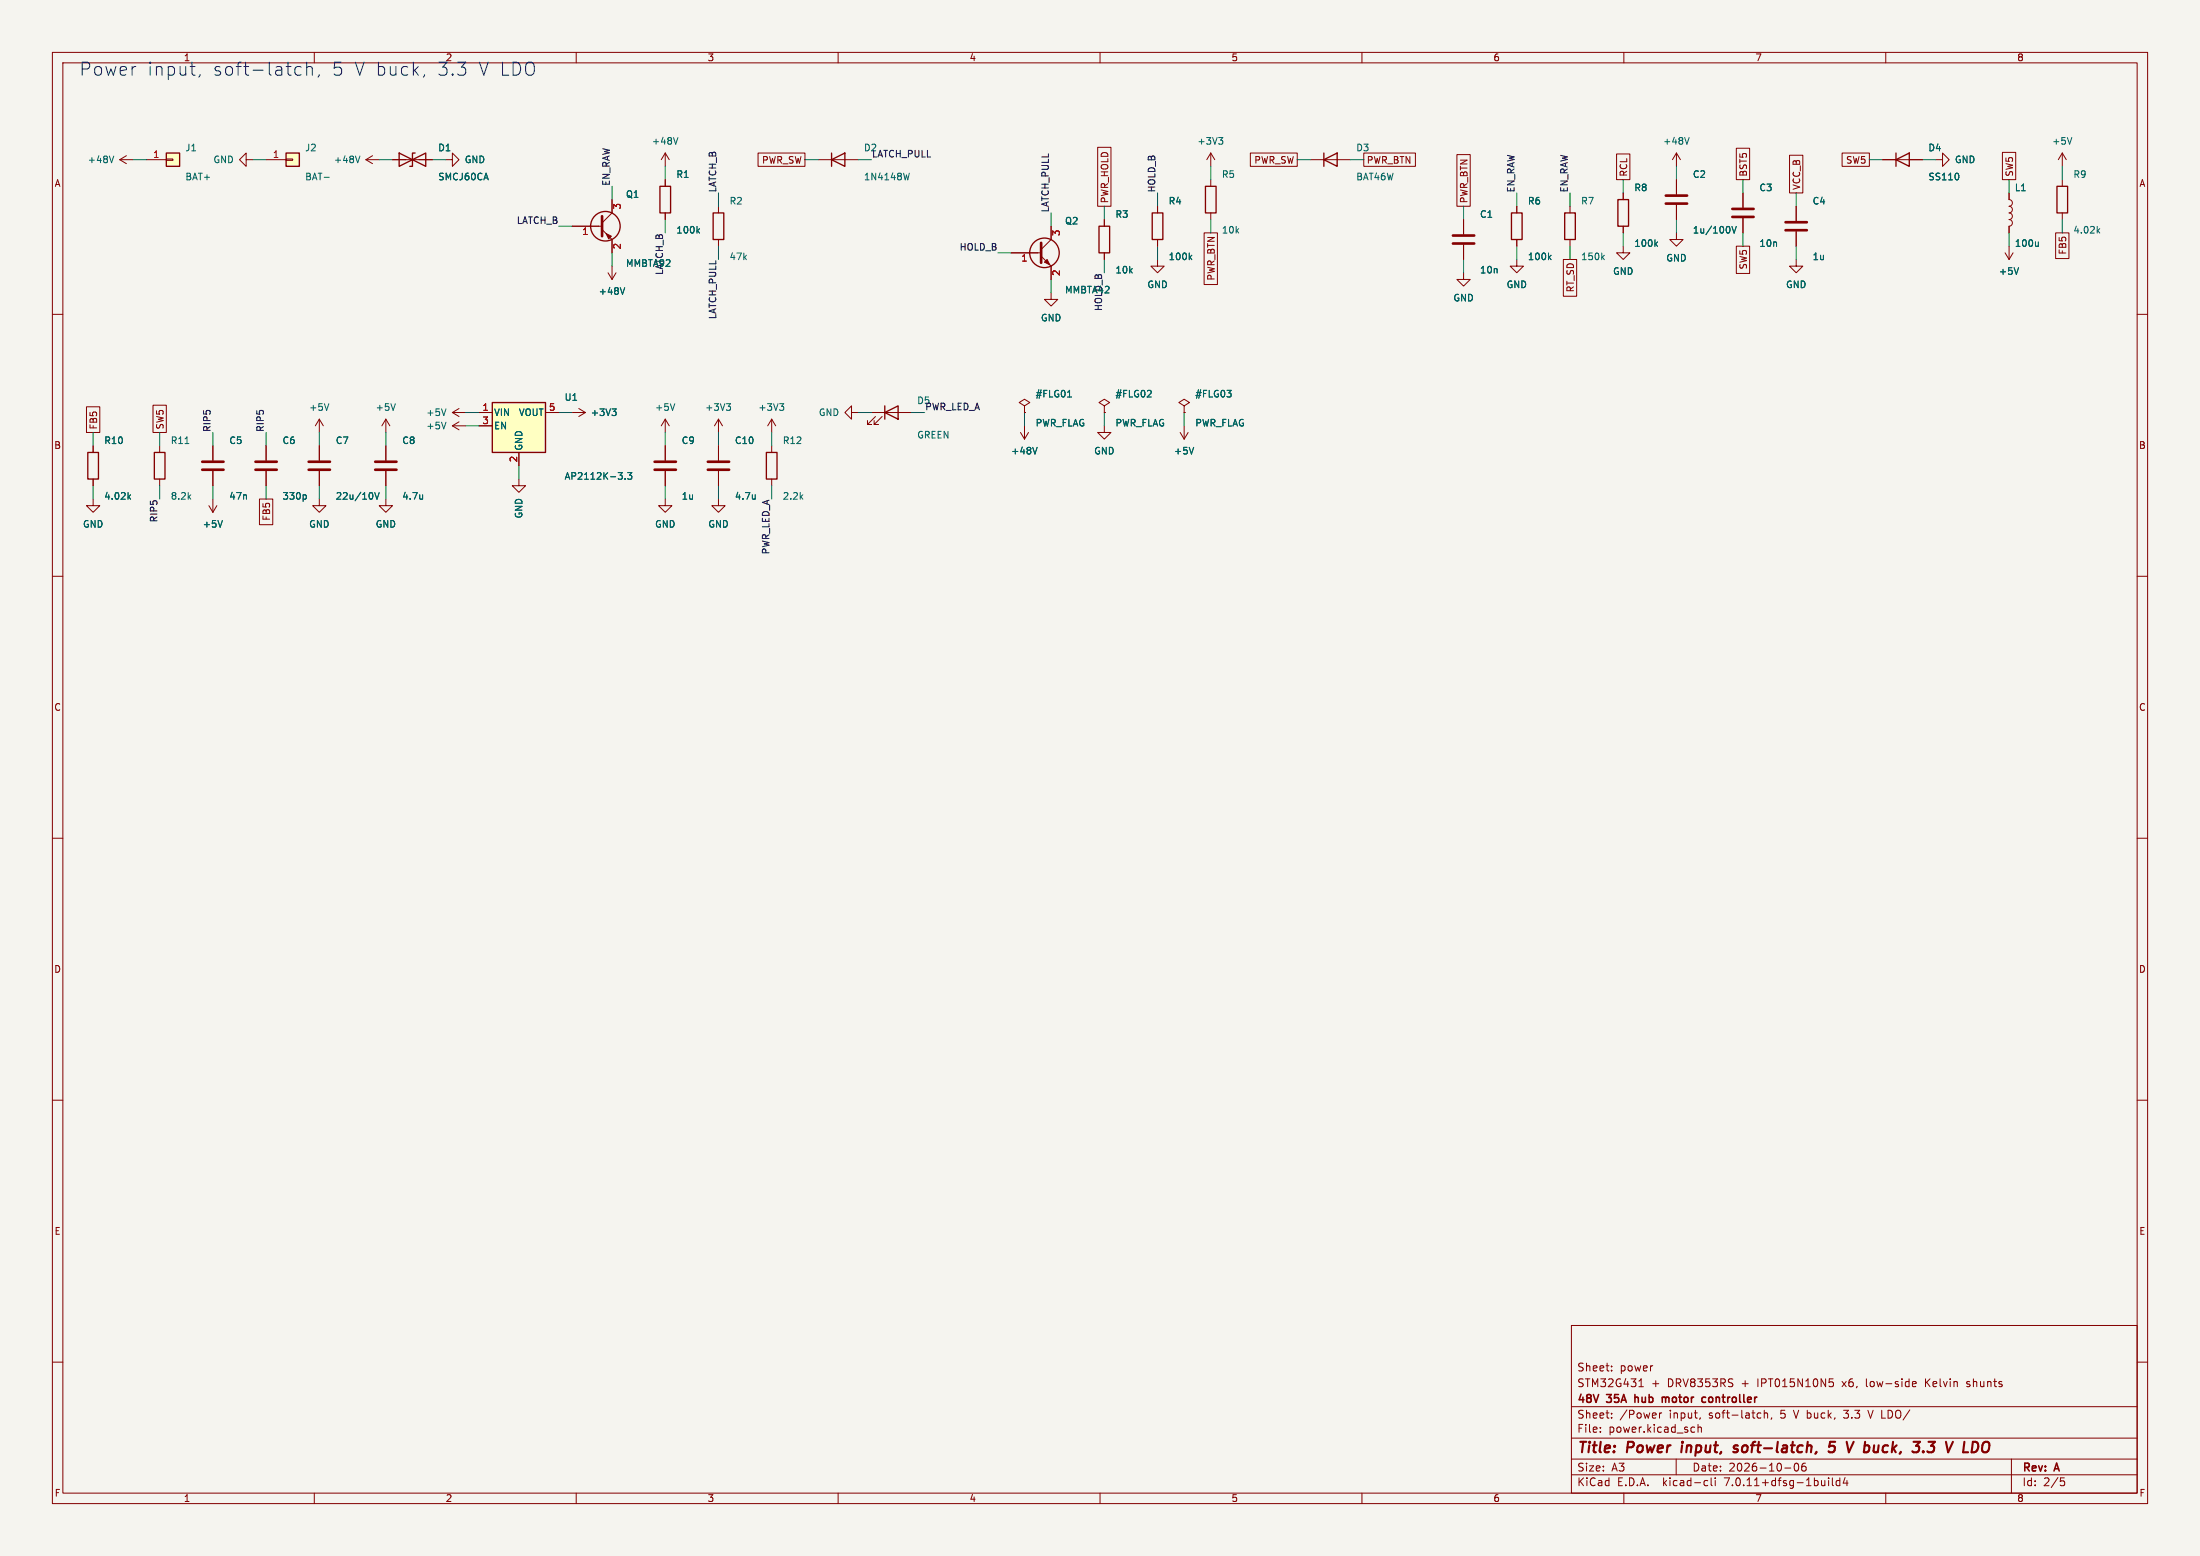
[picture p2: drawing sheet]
<svg xmlns="http://www.w3.org/2000/svg" width="420mm" height="297mm" viewBox="0 0 420 297" stroke-linecap="round" stroke-linejoin="round" font-family="sans-serif">
<path d="M0 0h420v297h-420z" fill="#f5f4ef" stroke="#f5f4ef" stroke-width=".19"/>
<g fill="none" stroke="#840000" stroke-width=".19">
<path d="M10 10h400v277h-400zM12 12h396v273h-396zM60 10v2M110 10v2M160 10v2M210 10v2M260 10v2M310 10v2M360 10v2M22.9 30.5h2.5M22.9 30.5l1.2 .7M24.1 29.7l-1.2 .8"/>
<path d="M27.9 30.5h3.8M31.7 30.4h1.3v.2h-1.3zM47 30.5v-1.3l-1.3 1.3 1.3 1.3v-1.3h1.3M50.8 30.5h3.8M54.6 30.4h1.3v.2h-1.3zM69.8 30.5h2.6M69.8 30.5l1.3 .7M71.1 29.7l-1.3 .8M74.9 30.5h7.6M85.1 30.5h1.3v-1.3l1.2 1.3-1.2 1.3v-1.3M116.8 38.1v2.5l-1.9 1.9M127 29.2v2.6"/>
<path d="M127 34.3v1.3M127 29.2l-.8 1.3M127 29.2l.8 1.3M137.2 39.4v1.2M144.7 29.2h9v2.6h-9zM156.2 30.5h7.6M209.5 28.1h2.6v11.3h-2.6zM221 39.4v1.2M231.1 29.2l-.7 1.3M231.1 29.2v2.6M231.1 34.3v1.3M231.1 29.2l.8 1.3"/>
<path d="M238.7 29.2h8.9v2.6h-8.9zM250.2 30.5h7.6M260.3 29.2h9.9v2.6h-9.9zM278.1 29.5h2.6v9.9h-2.6zM289.6 39.4v1.2M299.7 39.4v1.2M308.6 29.4h2.5v4.9h-2.5zM309.9 36.8v1.3M320 29.2v2.6M320 34.3v2.8M320 39.1v2.8M320 29.2l-.7 1.3"/>
<path d="M320 29.2l.8 1.3M331.5 28.3h2.5v6h-2.5zM332.7 36.8v2.8M341.6 29.6h2.6v7.2h-2.6zM342.9 39.4v2.8M351.7 29.2h5.2v2.6h-5.2zM359.4 30.5h7.6M369.6 30.5h1.2v-1.3l1.3 1.3-1.3 1.3v-1.3M382.3 29.1h2.5v5.2h-2.5zM383.5 36.8v1.3a.64 .64 0 0 1 .7 .6 .64 .64 0 0 1-.7 .7 .64 .64 0 0 1 .7 .6 .64 .64 0 0 1-.7 .6 .64 .64 0 0 1 .7 .7 .64 .64 0 0 1-.7 .6 .64 .64 0 0 1 .7 .6 .64 .64 0 0 1-.7 .7v1.3M393.7 29.2l-.8 1.3M393.7 29.2v2.6"/>
<path d="M393.7 34.3v1.3M393.7 29.2l.8 1.3M10 60h2M109.2 43.2h5.7M114.9 43.8l1.9 1.9v2.6M116.1 52.1l.7 1.2M116.8 50.8v2.5M117.6 52.1l-.8 1.2M127 40.6v1.3M137.2 45.7v1.3M193 48.3h5.8M198.8 48.9l1.9 1.9v2.5"/>
<path d="M200.7 55.9v1.3h1.2l-1.2 1.2-1.3-1.2h1.3M200.7 43.2v2.5l-1.9 1.9M210.8 41.9v1.3M210.8 48.3v1.2M221 49.5v1.3h1.2l-1.2 1.3-1.3-1.3h1.3M221 45.7v1.3M229.9 44.5h2.5v9.8h-2.5zM231.1 40.6v1.3M279.4 52.1v1.2h1.3l-1.3 1.3-1.3-1.3h1.3M279.4 41.9v2.8M279.4 46.7v2.8M289.6 49.5v1.3h1.2l-1.2 1.3-1.3-1.3h1.3"/>
<path d="M289.6 45.7v1.3M298.4 49.5h2.6v7h-2.6zM299.7 45.7v1.3M309.9 47v1.3h1.2l-1.2 1.2-1.3-1.2h1.3M309.9 43.2v1.3M320 44.5v1.2h1.3l-1.3 1.3-1.2-1.3h1.2M331.5 47h2.5v5.2h-2.5zM332.7 41.7v2.8M342.9 49.5v1.3h1.3l-1.3 1.3-1.3-1.3h1.3M342.9 44.2v2.8M382.8 48.3l.7 1.2M383.5 47v2.5"/>
<path d="M384.3 48.3l-.8 1.2M392.4 44.5h2.6v4.9h-2.6zM393.7 40.6v1.3M408 60h2M16.5 77.6h2.6v5h-2.6zM29.2 77.3h2.6v5.3h-2.6zM86.4 78.7h2.5M86.4 78.7l1.2 .8M87.6 78l-1.2 .7M91.4 78.7h2.6M104.1 78.7h2.6M109.2 78.7h2.6"/>
<path d="M110.5 78l1.3 .7M111.8 78.7l-1.3 .8M162.6 78.7v-1.2l-1.3 1.2 1.3 1.3v-1.3h1.2M166.4 78.7h7.6M167.1 79.5l-1.5 1.5h.8h-.8v-.7M168.4 79.5l-1.5 1.5h.7h-.7v-.7M195.6 77.5l1-.7-1-.6-1 .6 1 .7v1.2M195.6 78.7h.1M210.8 77.5l1-.7-1-.6-1 .6 1 .7v1.2M210.8 78.7h.1M226.1 77.5l1-.7-1-.6-1.1 .6 1.1 .7v1.2M226.1 78.7h.1"/>
<path d="M17.8 95.3v1.2h1.2l-1.2 1.3-1.3-1.3h1.3M17.8 85.1v1.3M17.8 91.4v1.3M30.5 85.1v1.3M30.5 91.4v1.3M39.9 96.5l.7 1.3M40.6 85.1v2.8M40.6 89.9v2.8M40.6 95.3v2.5M41.4 96.5l-.8 1.3M49.5 95.3h2.6v4.9h-2.6zM50.8 85.1v2.8"/>
<path d="M50.8 89.9v2.8M61 95.3v1.2h1.2l-1.2 1.3-1.3-1.3h1.3M61 80l-.8 1.3M61 80v2.6M61 85.1v2.8M61 89.9v2.8M61 80l.7 1.3M73.7 95.3v1.2h1.2l-1.2 1.3-1.3-1.3h1.3M73.7 80v2.6M73.7 85.1v2.8M73.7 89.9v2.8M73.7 80l-.8 1.3"/>
<path d="M73.7 80l.7 1.3M86.4 81.3h2.5M86.4 81.3l1.2 .7M87.6 80.5l-1.2 .8M91.4 81.3h2.6M99.1 91.4v1.3h1.2l-1.2 1.3-1.3-1.3h1.3M99.1 86.4v2.5M127 95.3v1.2h1.3l-1.3 1.3-1.3-1.3h1.3M127 80v2.6M127 85.1v2.8M127 89.9v2.8M127 80l-.8 1.3"/>
<path d="M127 80l.8 1.3M137.2 95.3v1.2h1.2l-1.2 1.3-1.3-1.3h1.3M137.2 80v2.6M137.2 85.1v2.8M137.2 89.9v2.8M137.2 80l-.8 1.3M137.2 80l.7 1.3M147.3 80v2.6M147.3 85.1v1.3M147.3 91.4v1.3M147.3 80l-.7 1.3M147.3 80l.8 1.3"/>
<path d="M194.8 82.6l.8 1.2M195.6 81.3v2.5M196.3 82.6l-.7 1.2M210.8 81.3v1.3h1.3l-1.3 1.2-1.3-1.2h1.3M225.3 82.6l.8 1.2M226.1 81.3v2.5M226.8 82.6l-.7 1.2M10 110h2M408 110h2M10 160h2M408 160h2M10 210h2"/>
<path d="M408 210h2M10 260h2M300 253h108v32h-108zM408 260h2M300 278.5h108M300 274.5h108M300 268.5h108M305.5 273.2v.2M305.5 272.5v.1M307.7 270.5v.2M307.7 260.8v.1M307.7 261.5v.2"/>
<path d="M307.7 269.8v.1M312.9 264.7h.8M313 263.5l.3-.3v1.5M316.8 269.7v1M317.2 269.7l-.3 .1-.1 .2M320 278.5v3M323.1 272.4l.4 .1M323.5 273.3l-.4 .1M324.2 272.5l.2-.1 .3 .1 .1 .9M324.2 271.9v1.5M324.6 270.6l-.2 .3M335.7 269.7l.5 .1"/>
<path d="M336.2 270.6l-.5 .1M336.8 269.8l.2-.1 .4 .1v.9M336.8 269.2v1.5M338.2 270.6l-.1 .3M342.9 279.3a.85 .85 0 0 0 .1 1.5 .94 .94 0 0 0 0-1.5M344.4 279.3l-.2 .1a1.01 1.01 0 0 0 0 1.4l.5-.2 .1-.5-.3-.2h-.3l-.3 .2M349.2 263.2h.7M349.4 263.8h.3l.3 .2-.1 .6-.5 .1M351.9 269.2h1M351.9 270.5l.3 .2M356.6 269.2l.5 1.5M365.1 264.5l.2 .2 .4-.1"/>
<path d="M365.1 263.9l.2-.2h.3l.2 .2v.1l-.7 .2M367.6 263.2v1.5M368.4 263.2l-.8 .8M375.4 264.6l.5 .1M375.7 263.7l-.3 .2 .3 .3M384 278.5v6.5M60 285v2M110 285v2M160 285v2M210 285v2M260 285v2M300 281.5h108"/>
<path d="M310 285v2M325.6 282.6l.4 .1M326 283.5l-.4 .1M326.7 282.1v1.3l.2 .2M327.4 282.1v.1M327.4 282.6v1M340.7 280.2h1.2M349.1 282.1v.1M349.1 282.6v1M349.8 282.1v1.3l.2 .2M351.2 282.7l-.4-.1-.3 .3 .2 .6h.5M351.2 282.1v1.5"/>
<path d="M352.2 282l-.3 1.1h.9M352.6 282.6v1M360 285v2M393.4 282.1h.7M393.5 282.7h.4l.3 .2-.2 .6-.5 .1"/>
</g>
<path d="M321.1 275.9l-.1 1.3M331.8 276a.49 .49 0 0 0-.8 .3l.2 .2 .5 .1 .1 .2-.4 .4-.5-.1M350.3 275.2h-.9l-.2 1 .3-.2 .6 .1 .2 .2-.2 .7-.3 .2h-.5l-.2-.2M368.2 275.2h1.2l-.8 .8 .6 .2-.1 .8-.3 .2-.8-.1M374.8 277.2h.9M377.1 275.2h-.5l-.2 2h.5" fill="none" stroke="#840000" stroke-width=".4"/>
<path d="M312.1 266.2v1.5M312.2 266.8h-.1M317.3 266.7v1M317.3 266.8l.5-.1 .2 .2M318 266.9v.8M318 266.8v.1M325.2 266.7l.4 .1M325.6 267.6l-.4 .1" fill="none" stroke="#840000" stroke-width=".3"/>
<g fill="none" stroke="#006464" stroke-width=".19">
<path d="M21.7 29.8l-.4 1.3M61.9 33.8h1M68.7 29.8l-.4 1.3M129.4 26.3l-.4 1.2M173.6 33.1l-.3 1.2M232.7 26.3h.7l-.4 .4M233.2 26.7l.2 .3v.3l-.2 .2M322.5 26.3l-.5 1.2M373.9 33.3v.8M395.5 26.3l-.4 1.2M119.3 54.9l-.5 1.3M133.2 44l.3 .5"/>
<path d="M133.5 43.6l-.4 .5M227.2 49.1l.3 .5M227.5 48.7l-.5 .5M295.7 49.1l.4 .5M296.1 48.7l-.5 .5M305.9 49.1l.4 .5M306.3 48.7l-.5 .5M316.1 46.5l.3 .5M316.4 46.2l-.5 .5M330.2 43.5v.7M330.6 43.2l.4 1.3 .5-1.3M385.4 51.1l-.5 1.3"/>
<path d="M389.1 46.2v.8M389.1 46.9l-.2 .1M400.5 44l.3 .5M400.8 43.6l-.4 .5M62.8 77.1l-.4 1.2M75.5 77.1l-.4 1.2M85.1 78l-.4 1.3M116.8 78h.8l-.4 .5M117.4 78.5l.2 .3v.3l-.2 .2M128.8 77.1l-.4 1.2M138.7 77.1h.8l-.5 .4M139.2 77.5l.3 .3v.3l-.3 .2"/>
<path d="M148.8 77.1h.8l-.4 .4M149.4 77.5l.2 .3v.3l-.2 .2M203.8 75.8h.7M219 75.8h.8M219.7 74.6v.5M24.6 94.8l.3 .5M24.9 94.4l-.5 .5M35.3 84.7h.8M42.5 99.4l-.5 1.2M58.2 94.4l.3 .3v.3l-.3 .3M71.1 94.3v.7M71.5 94l.5 1.3 .4-1.3"/>
<path d="M80.7 94.4v.9M80.7 95.2h-.1M85.1 80.6l-.4 1.3M118 90.2h.8l-.4 .5M118.7 90.8v.6M119.3 91.4v.1M119.8 90.2h.8l-.4 .5 .4 .1v.6l-.2 .1-.6-.1M144.2 94.4v.9M144.2 95.2h-.1M198 85.4l-.4 1.3M227.9 85.4l-.4 1.3"/>
</g>
<g fill="none" stroke="#840000" stroke-width=".51">
<path d="M318 38.9h4.1M318 37.3h4.1M330.7 39.9h4.1M198.8 46.4v3.8M277.4 46.5h4M277.4 45h4M330.7 41.4h4.1M340.9 43.9h4M340.9 42.4h4M38.6 89.7h4.1M38.6 88.1h4.1M48.8 89.7h4"/>
<path d="M48.8 88.1h4M58.9 89.7h4.1M58.9 88.1h4.1M71.6 89.7h4.1M71.6 88.1h4.1M125 89.7h4M125 88.1h4M135.1 89.7h4.1M135.1 88.1h4.1"/>
</g>
<g fill="none" stroke="#840000" stroke-width=".25">
<path d="M31.7 29.2h2.6v2.6h-2.6zM54.6 29.2h2.5v2.6h-2.5zM76.2 29.2v2.6l5.1-2.6v2.6zM79.2 29.2h-.5v2.6h-.5M126 35.6h2v5h-2zM158.7 30.5l2.6-1.3v2.6zM158.7 29.2v2.6M230.1 35.6h2.1v5h-2.1zM252.7 30.5l2.6-1.3v2.6zM252.7 29.2v2.6M308.9 38.1h2v5.1h-2zM361.9 30.5l2.6-1.3v2.6z"/>
<path d="M361.9 29.2v2.6M392.7 35.6h2v5h-2zM136.1 40.6h2.1v5.1h-2.1zM209.8 43.2h2v5.1h-2zM220 40.6h2v5.1h-2zM288.5 40.6h2.1v5.1h-2.1zM298.7 40.6h2v5.1h-2zM94 76.8h10.1v9.6h-10.1zM168.9 78.7l2.5-1.2v2.5zM168.9 77.5v2.5M16.8 86.4h2v5h-2zM29.5 86.4h2v5h-2z"/>
<path d="M146.3 86.4h2v5h-2z"/>
<circle cx="115.6" cy="43.2" r="2.82"/>
<circle cx="199.4" cy="48.3" r="2.82"/>
</g>
<g fill="#ffffc2" stroke="#ffffc2" stroke-width=".19">
<path d="M31.7 29.2h2.6v2.6h-2.6z"/>
<path d="M54.6 29.2h2.5v2.6h-2.5z"/>
<path d="M94 76.8h10.1v9.6h-10.1z"/>
</g>
<path d="M114.9 41.3v3.8z" fill="#840000" stroke="#840000" stroke-width=".51"/>
<g fill="#840000" stroke="#840000" stroke-width=".19">
<path d="M115.7 44.6l1 .5-.5 .5z"/>
<path d="M199.4 50l.5-.5 .5 1z"/>
</g>
<path d="M38.2 14.2l-.2 .5M56.3 13.9l.5 .5 .7-.2M57.5 12.8l-.7-.1-.5 .5M58.6 12.9a.62 .62 0 0 1 1 .2v1.3M58.6 11.9v2.5M60.9 14.2l-.2 .5M81.1 14.2l-.3 .5" fill="none" stroke="#0000c2" stroke-width=".19"/>
<g fill="none" stroke="#009600" stroke-width=".19">
<path d="M25.4 30.5h2.5M48.3 30.5h2.5M72.4 30.5h2.5M82.5 30.5h2.6M116.8 35.6v2.5M127 31.8v2.5M137.2 36.8v2.6M153.7 30.5h2.5M163.8 30.5h2.6M210.8 39.4v2.5M221 36.8v2.6M231.1 31.8v2.5"/>
<path d="M247.6 30.5h2.6M257.8 30.5h2.5M279.4 39.4v2.5M289.6 36.8v2.6M299.7 36.8v2.6M309.9 34.3v2.5M320 31.8v2.5M332.7 34.3v2.5M342.9 36.8v2.6M356.9 30.5h2.5M367 30.5h2.6M383.5 34.3v2.5"/>
<path d="M393.7 31.8v2.5M106.7 43.2h2.5M116.8 48.3v2.5M127 41.9v2.6M137.2 47v2.5M190.5 48.3h2.5M200.7 40.6v2.6M200.7 53.3v2.6M210.8 49.5v2.6M221 47v2.5M231.1 41.9v2.6M279.4 49.5v2.6"/>
<path d="M289.6 47v2.5M299.7 47v2.5M309.9 44.5v2.5M320 41.9v2.6M332.7 44.5v2.5M342.9 47v2.5M383.5 44.5v2.5M393.7 41.9v2.6M88.9 78.7h2.5M106.7 78.7h2.5M163.8 78.7h2.6M174 78.7h2.5"/>
<path d="M195.6 78.7v2.6M210.8 78.7v2.6M226.1 78.7v2.6M17.8 82.6v2.5M17.8 92.7v2.6M30.5 82.6v2.5M30.5 92.7v2.6M40.6 82.6v2.5M40.6 92.7v2.6M50.8 82.6v2.5M50.8 92.7v2.6M61 82.6v2.5"/>
<path d="M61 92.7v2.6M73.7 82.6v2.5M73.7 92.7v2.6M88.9 81.3h2.5M99.1 88.9v2.5M127 82.6v2.5M127 92.7v2.6M137.2 82.6v2.5M137.2 92.7v2.6M147.3 82.6v2.5M147.3 92.7v2.6"/>
</g>
<g font-size="3.5" fill="#0000c2">
<text x="15" y="14.7">Power</text>
<text x="27.9" y="14.7">input,</text>
<text x="40.4" y="14.7">soft-latch,</text>
<text x="63.1" y="14.7">5 V buck,</text>
<text x="83.1" y="14.7">3.3</text>
<text x="90.9" y="14.7">V LDO</text>
</g>
<g font-size="2.8" fill="#840000">
<text x="301" y="277.9">Title:</text>
<text x="310.6" y="277.9">Power</text>
<text x="321.8" y="277.9">input,</text>
<text x="332.6" y="277.9">soft-latch,</text>
<text x="351.6" y="277.9">5</text>
<text x="355.8" y="277.9">V buck,</text>
<text x="370.1" y="277.9">3.3</text>
<text x="377.2" y="277.9">V LDO</text>
</g>
<g font-size="2.1" fill="#840000">
<text x="301" y="262">Sheet:</text>
<text x="309.2" y="262">power</text>
<text x="301" y="268.2">48V</text>
<text x="301" y="265">STM32G431</text>
<text x="306.9" y="268.2">35A</text>
<text x="312.8" y="268.2">hub</text>
<text x="315.2" y="265">+</text>
<text x="318.4" y="265">DRV8353RS</text>
<text x="318.6" y="268.2">motor</text>
<text x="326.8" y="268.2">controller</text>
<text x="332.6" y="265">+</text>
<text x="335.8" y="265">IPT015N10N5</text>
<text x="352.1" y="265">x6,</text>
<text x="356.8" y="265">low-side</text>
<text x="368.2" y="265">Kelvin</text>
<text x="376.3" y="265">shunts</text>
<text x="301" y="273.7">File:</text>
<text x="301" y="271">Sheet:</text>
<text x="307.1" y="273.7">power.kicad_sch</text>
<text x="309.2" y="271">/Power</text>
<text x="318.7" y="271">input,</text>
<text x="326.4" y="271">soft-latch,</text>
<text x="340.2" y="271">5</text>
<text x="342.9" y="271">V buck,</text>
<text x="352.7" y="271">3.3</text>
<text x="357.6" y="271">V LDO/</text>
<text x="301" y="281.1">Size:</text>
<text x="307.6" y="281.1">A3</text>
<text x="323" y="281.1">Date:</text>
<text x="330" y="281.1">2026-10-06</text>
<text x="386" y="281.3">Rev:</text>
<text x="392.4" y="281.3">A</text>
<text x="301" y="283.9">KiCad</text>
<text x="308.7" y="283.9">E.D.A.</text>
<text x="317.6" y="283.9">kicad-cli</text>
<text x="329.5" y="283.9">7.0.11+dfsg-1build4</text>
<text x="386" y="283.9">Id:</text>
<text x="390.1" y="283.9">2/5</text>
</g>
<g font-size="1.8" fill="#840000">
<text x="35" y="11.9">1</text>
<text x="85" y="11.9">2</text>
<text x="135" y="11.9">3</text>
<text x="185" y="11.9">4</text>
<text x="235" y="11.9">5</text>
<text x="285" y="11.9">6</text>
<text x="335" y="11.9">7</text>
<text x="385" y="11.9">8</text>
<text x="10.3" y="35.9">A</text>
<text x="145.4" y="31.4">PWR_SW</text>
<text x="239.4" y="31.4">PWR_SW</text>
<text x="260.8" y="31.4">PWR_BTN</text>
<text x="310.8" y="33.8" transform="rotate(-90 310.8 33.8)">RCL</text>
<text x="333.7" y="33.8" transform="rotate(-90 333.7 33.8)">BST5</text>
<text x="352.3" y="31.4">SW5</text>
<text x="384.5" y="33.8" transform="rotate(-90 384.5 33.8)">SW5</text>
<text x="408.3" y="35.9">A</text>
<text x="211.8" y="38.9" transform="rotate(-90 211.8 38.9)">PWR_HOLD</text>
<text x="280.4" y="38.9" transform="rotate(-90 280.4 38.9)">PWR_BTN</text>
<text x="343.9" y="36.4" transform="rotate(-90 343.9 36.4)">VCC_B</text>
<text x="232.1" y="53.7" transform="rotate(-90 232.1 53.7)">PWR_BTN</text>
<text x="333.7" y="51.5" transform="rotate(-90 333.7 51.5)">SW5</text>
<text x="394.7" y="48.7" transform="rotate(-90 394.7 48.7)">FB5</text>
<text x="300.7" y="55.9" transform="rotate(-90 300.7 55.9)">RT_SD</text>
<text x="18.7" y="82.1" transform="rotate(-90 18.7 82.1)">FB5</text>
<text x="31.4" y="82.1" transform="rotate(-90 31.4 82.1)">SW5</text>
<text x="10.3" y="85.9">B</text>
<text x="408.2" y="85.9">B</text>
<text x="51.8" y="99.5" transform="rotate(-90 51.8 99.5)">FB5</text>
<text x="10.3" y="135.9">C</text>
<text x="408.2" y="135.9">C</text>
<text x="10.3" y="185.9">D</text>
<text x="408.2" y="185.9">D</text>
<text x="10.3" y="235.9">E</text>
<text x="408.3" y="235.9">E</text>
<text x="10.3" y="285.9">F</text>
<text x="35" y="286.9">1</text>
<text x="85" y="286.9">2</text>
<text x="135" y="286.9">3</text>
<text x="185" y="286.9">4</text>
<text x="235" y="286.9">5</text>
<text x="285" y="286.9">6</text>
<text x="335" y="286.9">7</text>
<text x="385" y="286.9">8</text>
<text x="408.3" y="285.9">F</text>
</g>
<g font-size="1.8" fill="#006464">
<text x="35.3" y="29.1">J1</text>
<text x="58.2" y="29.1">J2</text>
<text x="83.6" y="29.1">D1</text>
<text x="124.4" y="27.8">+48V</text>
<text x="164.8" y="29.1">D2</text>
<text x="228.5" y="27.8">+3V3</text>
<text x="258.8" y="29.1">D3</text>
<text x="317.4" y="27.8">+48V</text>
<text x="368" y="29.1">D4</text>
<text x="391.7" y="27.8">+5V</text>
<text x="16.7" y="31.3">+48V</text>
<text x="35.3" y="34.6">BAT+</text>
<text x="40.6" y="31.3">GND</text>
<text x="58.2" y="34.6">BAT-</text>
<text x="63.6" y="31.3">+48V</text>
<text x="83.6" y="34.6">SMCJ60CA</text>
<text x="88.6" y="31.3">GND</text>
<text x="129" y="34.2">R1</text>
<text x="164.8" y="34.6">1N4148W</text>
<text x="233.2" y="34.2">R5</text>
<text x="258.8" y="34.6">BAT46W</text>
<text x="323.1" y="34.2">C2</text>
<text x="368" y="34.6">SS110</text>
<text x="373.1" y="31.3">GND</text>
<text x="395.7" y="34.2">R9</text>
<text x="119.4" y="38">Q1</text>
<text x="139.2" y="39.2">R2</text>
<text x="212.8" y="41.8">R3</text>
<text x="223" y="39.2">R4</text>
<text x="282.4" y="41.8">C1</text>
<text x="291.6" y="39.2">R6</text>
<text x="301.7" y="39.2">R7</text>
<text x="311.9" y="36.7">R8</text>
<text x="335.8" y="36.7">C3</text>
<text x="345.9" y="39.2">C4</text>
<text x="384.5" y="36.7">L1</text>
<text x="129" y="44.8">100k</text>
<text x="203.2" y="43">Q2</text>
<text x="233.2" y="44.8">10k</text>
<text x="311.9" y="47.3">100k</text>
<text x="323.1" y="44.8">1u/100V</text>
<text x="335.8" y="47.3">10n</text>
<text x="384.5" y="47.3">100u</text>
<text x="395.7" y="44.8">4.02k</text>
<text x="119.4" y="51.1">MMBTA92</text>
<text x="139.2" y="49.9">47k</text>
<text x="212.8" y="52.4">10k</text>
<text x="223" y="49.9">100k</text>
<text x="282.4" y="52.4">10n</text>
<text x="291.6" y="49.9">100k</text>
<text x="301.7" y="49.9">150k</text>
<text x="307.8" y="52.7">GND</text>
<text x="318" y="50.1">GND</text>
<text x="345.9" y="49.9">1u</text>
<text x="381.5" y="52.7">+5V</text>
<text x="114.2" y="56.5">+48V</text>
<text x="203.2" y="56.2">MMBTA42</text>
<text x="218.9" y="55.2">GND</text>
<text x="277.4" y="57.7">GND</text>
<text x="287.5" y="55.2">GND</text>
<text x="340.9" y="55.2">GND</text>
<text x="198.6" y="61.5">GND</text>
<text x="107.7" y="76.7">U1</text>
<text x="197.6" y="76.1">#FLG01</text>
<text x="212.8" y="76.1">#FLG02</text>
<text x="228.1" y="76.1">#FLG03</text>
<text x="58.9" y="78.6">+5V</text>
<text x="71.6" y="78.6">+5V</text>
<text x="81.3" y="82.1">+5V</text>
<text x="81.3" y="79.6">+5V</text>
<text x="94.2" y="79.6">VIN</text>
<text x="94.2" y="82.1">EN</text>
<text x="99" y="79.6">VOUT</text>
<text x="112.7" y="79.6">+3V3</text>
<text x="125" y="78.6">+5V</text>
<text x="134.5" y="78.6">+3V3</text>
<text x="144.7" y="78.6">+3V3</text>
<text x="156.2" y="79.6">GND</text>
<text x="175" y="83.9">GREEN</text>
<text x="197.6" y="81.6">PWR_FLAG</text>
<text x="212.8" y="81.6">PWR_FLAG</text>
<text x="228.1" y="81.6">PWR_FLAG</text>
<text x="19.8" y="85">R10</text>
<text x="32.5" y="85">R11</text>
<text x="43.7" y="85">C5</text>
<text x="53.8" y="85">C6</text>
<text x="64" y="85">C7</text>
<text x="76.7" y="85">C8</text>
<text x="99.9" y="86.1" transform="rotate(-90 99.9 86.1)">GND</text>
<text x="130" y="85">C9</text>
<text x="140.2" y="85">C10</text>
<text x="149.3" y="85">R12</text>
<text x="192.9" y="86.9">+48V</text>
<text x="208.8" y="86.9">GND</text>
<text x="224" y="86.9">+5V</text>
<text x="19.8" y="95.6">4.02k</text>
<text x="32.5" y="95.6">8.2k</text>
<text x="43.7" y="95.6">47n</text>
<text x="53.8" y="95.6">330p</text>
<text x="64" y="95.6">22u/10V</text>
<text x="76.7" y="95.6">4.7u</text>
<text x="107.7" y="91.8">AP2112K-3.3</text>
<text x="130" y="95.6">1u</text>
<text x="140.2" y="95.6">4.7u</text>
<text x="149.3" y="95.6">2.2k</text>
<text x="15.7" y="100.9">GND</text>
<text x="38.6" y="100.9">+5V</text>
<text x="58.9" y="100.9">GND</text>
<text x="71.6" y="100.9">GND</text>
<text x="99.9" y="99.1" transform="rotate(-90 99.9 99.1)">GND</text>
<text x="125" y="100.9">GND</text>
<text x="135.1" y="100.9">GND</text>
</g>
<g font-size="1.8" fill="#a90000">
<text x="29.1" y="30.2">1</text>
<text x="52" y="30.2">1</text>
<text x="118.8" y="40.1" transform="rotate(-90 118.8 40.1)">3</text>
<text x="111.1" y="45.2">1</text>
<text x="118.8" y="47.7" transform="rotate(-90 118.8 47.7)">2</text>
<text x="202.6" y="45.2" transform="rotate(-90 202.6 45.2)">3</text>
<text x="194.9" y="50.2">1</text>
<text x="202.6" y="52.8" transform="rotate(-90 202.6 52.8)">2</text>
<text x="92" y="78.5">1</text>
<text x="92" y="81">3</text>
<text x="104.7" y="78.5">5</text>
<text x="98.8" y="88.3" transform="rotate(-90 98.8 88.3)">2</text>
</g>
<g font-size="1.8" fill="#0f0f0f">
<text x="116.5" y="35.6" transform="rotate(-90 116.5 35.6)">EN_RAW</text>
<text x="166.4" y="30.1">LATCH_PULL</text>
<text x="136.8" y="36.8" transform="rotate(-90 136.8 36.8)">LATCH_B</text>
<text x="200.3" y="40.6" transform="rotate(-90 200.3 40.6)">LATCH_PULL</text>
<text x="220.6" y="36.8" transform="rotate(-90 220.6 36.8)">HOLD_B</text>
<text x="289.2" y="36.8" transform="rotate(-90 289.2 36.8)">EN_RAW</text>
<text x="299.4" y="36.8" transform="rotate(-90 299.4 36.8)">EN_RAW</text>
<text x="98.6" y="42.8">LATCH_B</text>
<text x="183.1" y="47.9">HOLD_B</text>
<text x="126.7" y="52.6" transform="rotate(-90 126.7 52.6)">LATCH_B</text>
<text x="210.5" y="59.5" transform="rotate(-90 210.5 59.5)">HOLD_B</text>
<text x="136.8" y="61" transform="rotate(-90 136.8 61)">LATCH_PULL</text>
<text x="175" y="77.3">D5</text>
<text x="40.3" y="82.5" transform="rotate(-90 40.3 82.5)">RIP5</text>
<text x="50.5" y="82.5" transform="rotate(-90 50.5 82.5)">RIP5</text>
<text x="176.5" y="78.4">PWR_LED_A</text>
<text x="30.1" y="99.8" transform="rotate(-90 30.1 99.8)">RIP5</text>
<text x="147" y="105.9" transform="rotate(-90 147 105.9)">PWR_LED_A</text>
</g>
</svg>
